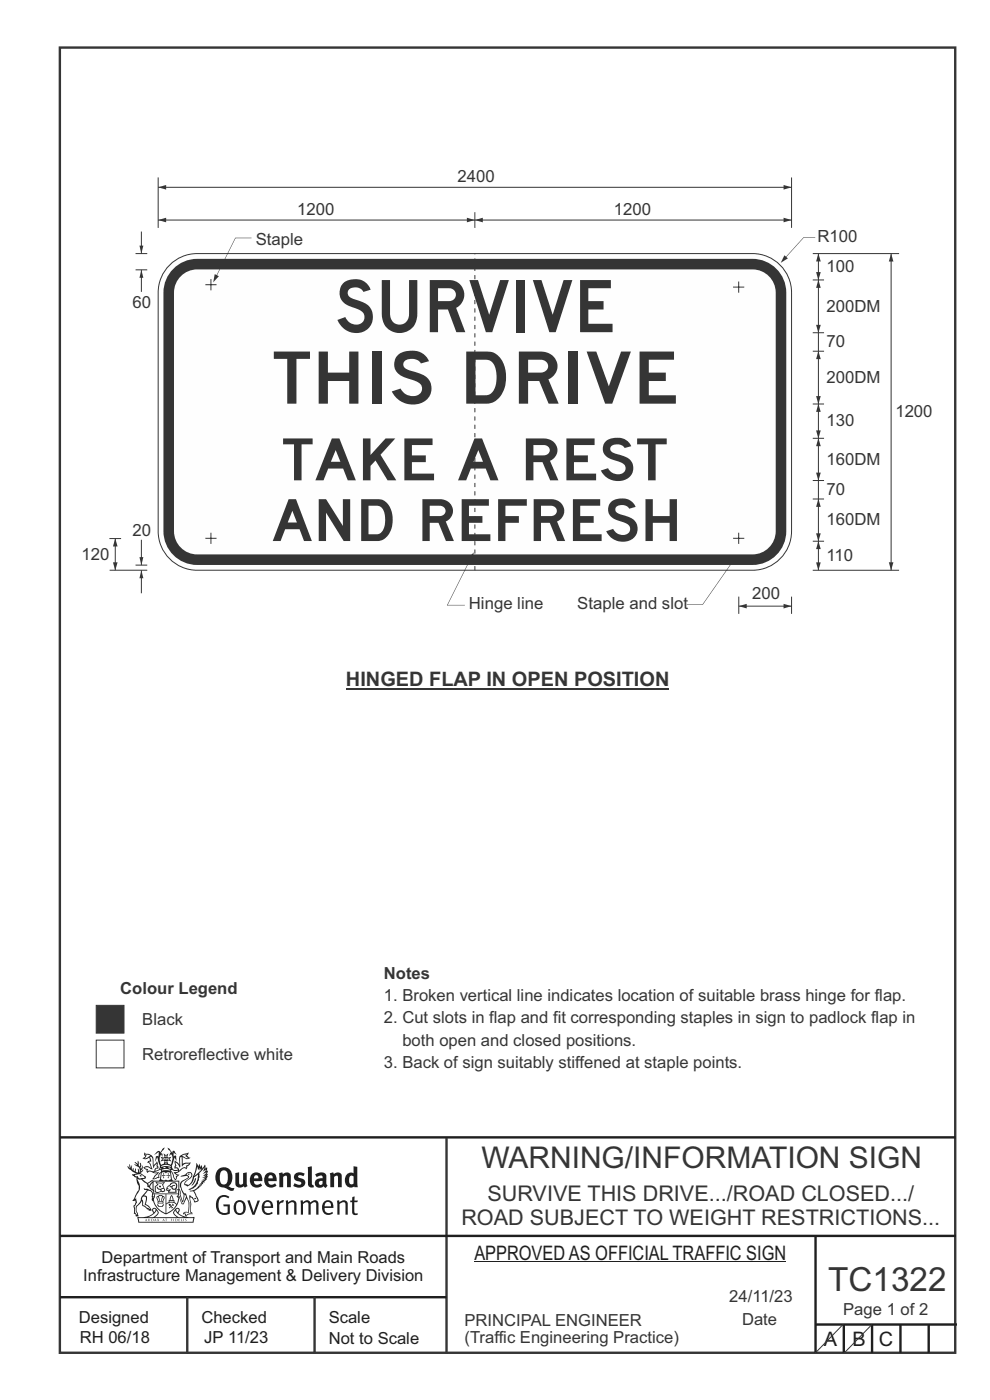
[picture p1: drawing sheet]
<svg xmlns="http://www.w3.org/2000/svg" width="210mm" height="297mm" viewBox="0 0 210 297" stroke-linecap="round" stroke-linejoin="round" font-family="sans-serif">
<path d="M20.4 220.7h5.9v5.8h-5.9z" fill-rule="evenodd" fill="#fefefe" stroke="#373435" stroke-width=".21"/>
<path d="M20.4 213.3h5.9v5.9h-5.9z" fill-rule="evenodd" fill="#373435" stroke="#373435" stroke-width=".21"/>
<path d="M73.4 146.1h68.6" fill="none" stroke="#373435" stroke-width=".38"/>
<path d="M12.7 10.1h189.9v276.9h-189.9zM94.7 241.4v45.8M39.7 275.2v12M66.7 275.2v12" fill="none" stroke="#373435" stroke-width=".51"/>
<path d="M12.7 241.3h190M12.7 275.2h82M12.7 262.2h190.1M173 262.1v24.9M173 281h30M179 281v6M185 281v6M191 281v6M197 281v6" fill="none" stroke="#201e1e" stroke-width=".51"/>
<g fill="#201e1e">
<path d="M47 248.4a2.55 2.55 0 0 0 0 2.7l.3 .2a.81 .81 0 0 0 1-1v-.5a1.04 1.04 0 0 0-1.1-1.5zM46.3 248.1a1.82 1.82 0 0 1 2.1-.2 1.82 1.82 0 0 1 .9 1.8 2.29 2.29 0 0 1-.8 2l.7 .3h.5l-.2 .6a2.87 2.87 0 0 1-2-.7 2.12 2.12 0 0 1-1.7-3.1z" fill-rule="evenodd"/>
<path d="M49.9 248.9l.8-.2v2a.46 .46 0 0 0 .3 .6 .46 .46 0 0 0 .6-.3v-2.1l.7-.2v2.4l.2 .5-.5 .3-.3-.3a1.02 1.02 0 0 1-1.2 .3 1.02 1.02 0 0 1-.6-1.1z" fill-rule="evenodd"/>
<path d="M54 249.5l-.1 .5h.9a.49 .49 0 0 0-.2-.6 .49 .49 0 0 0-.6 .1zM53.4 249.1a1.34 1.34 0 0 1 1.6-.2 1.34 1.34 0 0 1 .6 1.5v.2h-1.7a.77 .77 0 0 0 .5 .8 .77 .77 0 0 0 .9-.4l.3 .5a1.59 1.59 0 0 1-2 .2 1.59 1.59 0 0 1-.5-2.1z" fill-rule="evenodd"/>
<path d="M57 249.5l-.1 .5h1a.49 .49 0 0 0-.2-.6 .49 .49 0 0 0-.7 .1zM56.4 249.1a1.34 1.34 0 0 1 1.6-.2 1.34 1.34 0 0 1 .7 1.5v.2h-1.8a.77 .77 0 0 0 .5 .8 .77 .77 0 0 0 .9-.4l.4 .5a1.59 1.59 0 0 1-2.1 .2 1.59 1.59 0 0 1-.5-2.1z" fill-rule="evenodd"/>
<path d="M59.2 248.9l.7-.2 .1 .4a.95 .95 0 0 1 1-.3 .95 .95 0 0 1 .7 .8v2.3h-.8v-2.3a.46 .46 0 0 0-.8 .1v2.2h-.8z" fill-rule="evenodd"/>
<path d="M62.6 249.1a1.75 1.75 0 0 1 2-.1l-.2 .5-.6-.2a.43 .43 0 0 0-.6 .3l.4 .3a1.04 1.04 0 0 1 1.2 1.1 1.04 1.04 0 0 1-1.4 1l-1.2-.4 .3-.6 1 .4 .4-.4a.88 .88 0 0 0-1-.5l-.4-.2-.1-.4z" fill-rule="evenodd"/>
<path d="M65.3 247.6l.8-.2 .1 3.8 .3 .2 .1 .4a.88 .88 0 0 1-1 0 .88 .88 0 0 1-.3-1z" fill-rule="evenodd"/>
<path d="M67.8 250.6a.43 .43 0 0 0-.1 .7 .43 .43 0 0 0 .7-.1v-.7zM66.8 249.1a1.7 1.7 0 0 1 2.4 .1v1.9l.3 .4-.4 .5-.5-.4a1.03 1.03 0 0 1-1.7-.1 1.03 1.03 0 0 1 .8-1.5h.7v-.4a.8 .8 0 0 0-1.2 .1z" fill-rule="evenodd"/>
<path d="M70 248.9l.7-.2 .1 .4a.95 .95 0 0 1 1-.3 .95 .95 0 0 1 .7 .8v2.3h-.8v-2.3a.46 .46 0 0 0-.8 .1v2.2h-.8z" fill-rule="evenodd"/>
<path d="M74.3 249.5a1.48 1.48 0 0 0 0 1.7h.5l.2-.1v-1.5l-.3-.2zM75 247.4l.8 .1 .1 4.4h-.7l-.1-.2a1.26 1.26 0 0 1-1.4 0 1.26 1.26 0 0 1-.5-1.3 1.29 1.29 0 0 1 .4-1.4 1.29 1.29 0 0 1 1.4-.1z" fill-rule="evenodd"/>
<path d="M46.4 253.9a1.72 1.72 0 0 1 2.3 0l-.3 .3a1.24 1.24 0 0 0-1.4-.2 1.24 1.24 0 0 0-.6 1.4 1.49 1.49 0 0 0 1.2 1.9l.7-.1v-1.3h-.8l-.1-.4h1.3v1.9a1.93 1.93 0 0 1-2.2 0 1.93 1.93 0 0 1-.7-2.2l.2-.8z" fill-rule="evenodd"/>
<path d="M50.4 255.1a1.65 1.65 0 0 0 .2 2.2 .99 .99 0 0 0 1-1.4 .78 .78 0 0 0-.4-.8 .78 .78 0 0 0-.8 0zM50 254.9a1.33 1.33 0 0 1 1.6-.1 1.33 1.33 0 0 1 .5 1.4 1.31 1.31 0 0 1-1.3 1.6 1.31 1.31 0 0 1-1.2-1.6v-.6z" fill-rule="evenodd"/>
<path d="M52.5 254.7l.4-.1 .9 2.6 .8-2.5h.5l-1.1 3h-.5z" fill-rule="evenodd"/>
<path d="M56.3 255.2l-.2 .7h1.3a.7 .7 0 0 0-.3-.8 .7 .7 0 0 0-.8 .1zM55.9 255a1.22 1.22 0 0 1 1.5-.2 1.22 1.22 0 0 1 .5 1.5h-1.8a.93 .93 0 0 0 .5 1 .93 .93 0 0 0 1.1-.2l.2 .3a1.43 1.43 0 0 1-1.8 .1 1.43 1.43 0 0 1-.6-1.7z" fill-rule="evenodd"/>
<path d="M58.7 254.7l.4-.1 .1 .5 .4-.4 .6-.1-.2 .5a.66 .66 0 0 0-.8 .7v1.9h-.4z" fill-rule="evenodd"/>
<path d="M60.6 254.7l.4-.1 .1 .5a.94 .94 0 0 1 1-.5 .94 .94 0 0 1 .8 .8v2.3h-.5l-.1-2.5a.81 .81 0 0 0-1.2 .3v2.2h-.4z" fill-rule="evenodd"/>
<path d="M63.7 254.7l.5-.1 .1 .5 .4-.3a.78 .78 0 0 1 1.1 .3 .9 .9 0 0 1 1-.5 .9 .9 0 0 1 .8 .8v2.3h-.5l-.1-2.5a.67 .67 0 0 0-1.1 .3v2.2h-.5v-2.4l-.4-.3-.7 .4v2.3h-.5z" fill-rule="evenodd"/>
<path d="M69 255.2l-.1 .7h1.3a.7 .7 0 0 0-.3-.8 .7 .7 0 0 0-.9 .1zM68.7 255a1.22 1.22 0 0 1 1.5-.2 1.22 1.22 0 0 1 .5 1.5h-1.8a.93 .93 0 0 0 .4 1 .93 .93 0 0 0 1.2-.2l.1 .3a1.44 1.44 0 0 1-1.7 .1 1.44 1.44 0 0 1-.6-1.7z" fill-rule="evenodd"/>
<path d="M71.4 254.7l.5-.1 .1 .5a.94 .94 0 0 1 1-.5 .94 .94 0 0 1 .8 .8v2.3h-.5l-.1-2.5a.81 .81 0 0 0-1.2 .3v2.2h-.4z" fill-rule="evenodd"/>
<path d="M74.7 253.9l.5-.1v.9h.7l-.1 .3h-.6v2.2l.1 .2h.5l.1 .3a.75 .75 0 0 1-1.2-.6v-2.1h-.4v-.3h.4z" fill-rule="evenodd"/>
<path d="M30.8 244.9l1.1 .3-.9 .5h-.4l.6-.5zM31.8 245.4h.2a2.44 2.44 0 0 1 .4 1.9l.1 .5 .7-1-.1 .6 .3 .3a.57 .57 0 0 0-.6 .7l-1-.1-.5 .2 .2-.5-.8-.3 .7-.1 .9 .5 .1-.1-.6-1.3-.2-.2h.5zM30.7 244.4l-.1 .5 .2 .4-.6 .4a1.04 1.04 0 0 0 1.4-.1l.2 .6-.3 .1-.2 .4a.94 .94 0 0 1 .8 1.1l-.2-.1a1.16 1.16 0 0 0-1.5-.1l.3 .4 .4 .2 .1 .5 .2 .1 .1-.2a.94 .94 0 0 1 1.1 .2l.8 .1-1.2 1.2a1.13 1.13 0 0 0 1.2-.2l.4-.1-.1-.4 .5-.8a.83 .83 0 0 0-.6 1.1l-.3-.1-.7 .4 1.1-1.4-.5 .1-.5-.1 1.3-.5-.1-.1-.9 .4v-.3l.2-.2 .3 .1 .1-.3-.2-.4v-.6l-.1-.4-.7 1v-.7a1.42 1.42 0 0 0-1.6-1.8z" fill-rule="evenodd"/>
<path d="M38.5 245.2l.5-.2 .7-.1-.6 .3 .8 .5h-.3zM38.3 245.5l.2-.1 .1 2a1.69 1.69 0 0 1 1.6-.6l-.8 .5 .1 .5a1.1 1.1 0 0 0-1.5 .6l-.1-.5-.2-.2h-.5l.3-.4-.3-.7a1.42 1.42 0 0 1 .8 1.1l.2-.1zM37.1 246.2l.1 1-.2 .3 .1 .4h.5l.1 .2a.96 .96 0 0 1-1.1-.1l-.1 .1a1.06 1.06 0 0 0 1.3 .2v.1a.72 .72 0 0 1-1 .2l.3 .5 .6 .2-.4 .2-.1 .6-.2-.3-.4-1.1-.4-.4 .4 .9a1.54 1.54 0 0 0 .7 1.2l.2-.3a.58 .58 0 0 1 .4-.8l.2-.1h-.3l-.5-.3 .9-.5a.93 .93 0 0 1 1.2-.5v.2l.2-.2 .1-.5a.99 .99 0 0 0 .7-.8l-1.3 .1-.3 .2-.1-1.4 .9 .4 .9-.3h-.4l-.5-.4 .4-.7-.6 .2a1.46 1.46 0 0 0-1.4 2.1v.4l-.2-.4z" fill-rule="evenodd"/>
<path d="M35.6 248.9l.2 .1-.1 .3 .4 .1h-.4v.6l-.1-.6h-.3l.3-.1z" fill-rule="evenodd"/>
<path d="M34.6 248.9l.2 .1v.3l.3 .1h-.3l-.1 .6v-.6h-.4l.4-.1z" fill-rule="evenodd"/>
<path d="M34.3 248.8a.57 .57 0 0 1 .9 .2 .57 .57 0 0 1 .9-.2l.2 1.4h-.2a.57 .57 0 0 1-.9 0 .69 .69 0 0 1-1.1 0zM34.2 248.1l-.3 2.1-.2 .4h3l-.2-.4-.3-2.1h-.2v.2l-.8-.1-.8 .1v-.2z" fill-rule="evenodd"/>
<path d="M34.2 252.4a.3 .3 0 0 0 .6 0 .3 .3 0 0 0-.6 0zM33.3 250.9l.3 .3-.3 .4a.79 .79 0 0 0 0 1.3l.8-.2-.1-.3a.55 .55 0 0 1-.7-.6l.1-.1 .2 .3 .3 .2 .8-.2-.4-.7 .4-.4-.7 .2zM33 250.7l1.1 .2 .9-.2-.4 .6 .4 1.2a.56 .56 0 0 1-.8 .3l-.2 .1a.73 .73 0 0 1-.9 .1 .73 .73 0 0 1-.3-1v-.4l.6-.4z" fill-rule="evenodd"/>
<path d="M35.6 251.8l.7-.4a.58 .58 0 0 1 1-.1 .58 .58 0 0 1-.4 .9l-.3-.3a.43 .43 0 0 1 .6-.4 .57 .57 0 0 0-.8 .2l-.2-.1-.3 .1 .4 .2a.55 .55 0 0 0 .9 .4v.5h-1.3l.3-.4-.1-.1-.6 .1 .2-.3-.2-.1zM35.4 251.8l-.1 .2a.39 .39 0 0 0 .2 .6h.3l-.2 .4h1.9l-.1-.8a.86 .86 0 0 0-.1-1.3 .86 .86 0 0 0-1.3 .4z" fill-rule="evenodd"/>
<path d="M36 254.8h.8v.2h-.8zM36.4 253.8l.2 .8h-.4zM36.4 253.5l-.3 .5-.1 .6h-.2v.4l-.7 .4 .2 .1a1.48 1.48 0 0 1 2.1 .2l.2-.1-.6-.5v-.5h-.2l-.1-.6z" fill-rule="evenodd"/>
<path d="M35.8 255.4l.4 .1 .1 .3 .3-.2-.2-.2a.38 .38 0 0 1 .5 .5l-.2-.2-.3 .2 .3 .2-.3 .3-.1-.4-.4 .4-.1-.2 .4-.3-.1-.1-.2 .1z" fill-rule="evenodd"/>
<path d="M34.5 254h.2v.2l-.2 .6h-.2zM33.6 255.3h.9v.2a.55 .55 0 0 1-.8 .4v-.2l-.2-.1zM33.4 254h.2l.2 .8h-.2zM33.6 255l.8-.1 .1 .2h-.8zM33.8 253.7h.5l-.2 1.1h-.1zM33.3 253.8l-.1 .3 .3 1.1a.48 .48 0 0 0-.1 .6 .48 .48 0 0 0 .5 .2h.5a.49 .49 0 0 0 .2-.8l.3-1.1-.1-.3a1.42 1.42 0 0 0-1.5 0z" fill-rule="evenodd"/>
<path d="M33.7 251.5l.4 .1 .1 .3h-.3z" fill-rule="evenodd"/>
<path d="M41.3 250.1l.3-.2-.2 .8-.6 .8h-.2l.5-.7z" fill-rule="evenodd"/>
<path d="M39.7 249l.3-.2 .5 .2a.88 .88 0 0 1-.6 1.1 1.22 1.22 0 0 0-.8 1.3l.5 .2a.72 .72 0 0 0 .9-.4l.5-.8 .2-.6 .8-.6v.2a2.85 2.85 0 0 1-2 2.9l.1 .1a2.13 2.13 0 0 0 1.9-1.5v-.3a2.01 2.01 0 0 0 .3-1.7l1.1-1.3-.4 1 .7-.5-.7 1 .8-.4-.8 .8 .7-.2-.9 .6 .8-.1-.8 .4h.7l-.8 .3 .3 .2h-.4l.2 .3h-.4l.2 .3h-.4l.1 .2h-.1a2.16 2.16 0 0 1-2 1.1l.1 .2 .4-.1a.76 .76 0 0 1 .7 .8l.5 1.2-.6 .2a1.45 1.45 0 0 0-1.1-1.3l.2 1.8-.1 1.8 .4 .3a1.07 1.07 0 0 0-1.2 .4v-.3l-.5-.2a.87 .87 0 0 1 1.1-.1v-.7a4.4 4.4 0 0 0-.6-3.1l-.1-.3h-.2a2.16 2.16 0 0 1-.7-2.2l.3-.4 1.2-.7a.55 .55 0 0 0-.4-.8zM37.8 252.4a.76 .76 0 0 1 .3 1.1l.6 1.6 .4-1.7 .2 .1a.61 .61 0 0 1-.1 .9l-.3 .8-.2 .1-.7-1.6-.3 .1a1.18 1.18 0 0 0 .1-1.4zM41.8 247.5l.2 .7 .3-.5v.6l.4-.5a1.9 1.9 0 0 1-1.2 1.4l-.3 .3zM38.2 249.6l1.4-.2 .2 .2v.3l-.5 .2a1.26 1.26 0 0 0-.9 1.9l.2 .7a1.84 1.84 0 0 1 .1 2.1l-.4-1.4a.96 .96 0 0 0-.4-1.2l-.4 .2a.78 .78 0 0 1 0 1.3l.1 .3h.4l.4 1.1a.38 .38 0 0 0 .2 .4 .38 .38 0 0 0 .4-.1l.6-1.2a2.94 2.94 0 0 1 .4 2.5l-.1 .4h-.8l-.3 .4v.2l.4-.1 .1 .4 .2 .1a1.02 1.02 0 0 1 1.3-.5v-.4l-.3-.1 .1-1.8-.3-1.3h.1a1.14 1.14 0 0 1 .8 1 .63 .63 0 0 0 .8-.2 .63 .63 0 0 0-.2-.9l-.6-1.2 .9-.6 .2-.4h.3l-.1-.2h.4l-.1-.3h.3l-.1-.3 .5-.1-.2-.2 .6-.4v-.2h-.2l.4-.5h-.3l.3-.5-.4 .1 .4-.5v-.3l-.3 .2 .2-.7-.1-.2-.4 .3v-.8l-.6 .8-.2-.8-.2 .5-.3-.7-.1 .6-.5-.8-.1 1.4-.6 1.8a1.81 1.81 0 0 1-1 1.5l-.6-.2a1.75 1.75 0 0 1 1.1-1.2 .75 .75 0 0 0 .1-1.3 .75 .75 0 0 0-1.2 .4z" fill-rule="evenodd"/>
<path d="M41.2 254.1h.3l.2 .2-.4 .1z" fill-rule="evenodd"/>
<path d="M29.4 258.4h11.6l-.1 .8h-11.4zM31.3 258.2l.5-.1a2.48 2.48 0 0 0 1.4-1.3l.3 .5-.5 .6-.5 .3zM32.5 256.6l.3-.2 .2 .1-.3 .7zM37.2 256.8a2.65 2.65 0 0 0 1.8 1.4h-1.1l-.5-.3-.5-.6zM37.4 256.5l.2-.1 .3 .2-.3 .6zM29.2 258.2l.1 1.2h11.8l.2-1.1-.2-.1a4.1 4.1 0 0 1-3.3-.9l.3-.4-.1-.6a1.06 1.06 0 0 0-1.3 1l.2 .4 .6 .5h-4.7l.3-.1a.84 .84 0 0 0 .6-.8 .84 .84 0 0 0-.5-.8l-.3-.2h-.5l-.1 .6 .3 .4a4.2 4.2 0 0 1-3.4 .9z" fill-rule="evenodd"/>
<path d="M31 258.7l.1 .2h-.2zM31 258.5l-.3 .6 .4-.2 .2 .2z" fill-rule="evenodd"/>
<path d="M31.3 258.6h.3v.4a.25 .25 0 0 0 .2-.1 .25 .25 0 0 0-.1-.3h.1a.29 .29 0 0 1 0 .4 .29 .29 0 0 1-.4 0 .29 .29 0 0 1 0-.4z" fill-rule="evenodd"/>
<path d="M32.2 258.6a.22 .22 0 0 1 .3 .2 .22 .22 0 0 1-.3 .2zM32 258.6l.1 .4a.33 .33 0 0 0 .4 0 .33 .33 0 0 0 0-.4 .33 .33 0 0 0-.5 0z" fill-rule="evenodd"/>
<path d="M32.9 258.7l.1 .2h-.2zM32.9 258.5l-.2 .6 .3-.2 .2 .2z" fill-rule="evenodd"/>
<path d="M33.3 258.6h.2l.1 .1 .2-.1-.2 .2 .2 .3-.3-.3-.1 .3h-.1l.2-.3z" fill-rule="evenodd"/>
<path d="M34.7 258.7l.1 .2h-.2zM34.7 258.5l-.3 .6 .4-.2 .2 .2z" fill-rule="evenodd"/>
<path d="M35 258.5h.5l-.2 .1v.5h-.2l.1-.5z" fill-rule="evenodd"/>
<path d="M36.2 258.6l.3-.1-.1 .1v.2h.1h-.1v.3h-.2z" fill-rule="evenodd"/>
<path d="M36.7 258.6h.2v.5h-.2z" fill-rule="evenodd"/>
<path d="M37.3 258.6a.22 .22 0 0 1 .3 .2 .22 .22 0 0 1-.3 .2zM37.1 258.6v.4a.33 .33 0 0 0 .5 0 .33 .33 0 0 0 0-.4 .33 .33 0 0 0-.5 0z" fill-rule="evenodd"/>
<path d="M37.8 258.6l.4-.1-.2 .1v.2h.1h-.1v.2l.2 .1h-.4z" fill-rule="evenodd"/>
<path d="M38.4 258.6h.2l-.1 .4 .2 .1h-.3z" fill-rule="evenodd"/>
<path d="M38.9 258.6h.2v.5h-.2z" fill-rule="evenodd"/>
<path d="M39.3 258.6h.2h-.1l.2 .3-.2 .2-.1-.1v-.1l.2 .1z" fill-rule="evenodd"/>
<path d="M34.2 247.4a1.51 1.51 0 0 1 2 .2 2.67 2.67 0 0 0-2.1 0zM35.7 247.6l.4 .1 .1 .3-.4-.1zM34.6 247.6h.5l.1 .2h-.4zM34 247.8l.3 .2h-.3zM34.9 246.9l.3-.2 .3 .2zM34.9 245.6l.2 .1v.3h-.2zM35 245.1l.2 .2 .2-.2-.1 .3h-.2zM35.1 246.3h.2l.1 .4-.2-.2-.2 .2zM35.3 245.7l.2-.1v.4h-.2zM34.4 245.7h.3l.1 .3-.4 .1 .2-.2zM35.7 245.7h.3l-.2 .2 .2 .2-.4-.1zM32.7 244.9l1-.5-.1 1-.2-.2-.3 .2-.3 1.1 .5-1 .3 .9a1.84 1.84 0 0 1 .2 1.7l.4 .1a2.48 2.48 0 0 1 2.2 0l.2-.2-.2-.7 .7-1.8 .4 .7-.2-1-.2-.1-.2 .3v-.9l.6 .4-.6-.8-.3 .1-.1 .4-.5-.9-.5-.3 .2 .5 .6 .5-.5 .8 .4-.4a2.06 2.06 0 0 1 0 2.3l-.5-.2-.2-.6 .1-.1 .8 .2-.4-.5 .4-.5-.7 .2-.2-.2 .2-.7-.5 .4-.5-.4 .2 .7-.2 .2-.7-.2 .4 .5-.4 .5 .8-.2 .1 .1-.2 .6-.5 .2a2.02 2.02 0 0 1 0-2.2l.3 .5-.1-.7-.3-.1 .8-1.2-.4 .3-.5 .8-.2-.3a.8 .8 0 0 0-.8 .5z" fill-rule="evenodd"/>
<path d="M29.2 250.1l.3 .1a.61 .61 0 0 1 .8 .4l.3 .2a.8 .8 0 0 1 .6 1l.4 .1 .5 .5a1 1 0 0 1 .5 1.1l-.1 .7v-.5h-.1a.96 .96 0 0 0-.8-1.3l-.2-.2h-.7l-.1-.1-.1 .1 .1 .3h.6l-1.2 1.3-.2 1-.4 .6a1.33 1.33 0 0 0-.5 1.8l.2 .5a1.26 1.26 0 0 1-.5-1.5l-.1-.3a1.56 1.56 0 0 0 .4-1.7l-.3 .2 .2-.5a3.2 3.2 0 0 0 .7-3zM30.4 253.9h.4a2.06 2.06 0 0 1-.1 1.6l.7 .5 .4 .4-.6-.1-.8-.6-.1-.9a.51 .51 0 0 1 .1-.9zM28.6 249.3a1.52 1.52 0 0 1 2.1 .5l-1.1 .2-.2-.1-.1-.4h-.5zM27.5 247v.8l-.3-.4h-.1a3.1 3.1 0 0 0 1.9 1.6l-1 .1 .5 .6 .5 .1 .1 1.1a1.84 1.84 0 0 1-.3 2.5l-.4 .9-.3 .4 .2 .1 .4-.1 .1 .4-.2 .5-.3 .2 .1 1.7h.2l.3 .5 .1 .1 .4-.1-.1-.5a1.3 1.3 0 0 1-.1-1.7l.9-1 .1 1.1 .6 .2 .5 .5 .1-.1 .2 .3h.5a1.85 1.85 0 0 0-1.2-1.4l.1-.3a1.39 1.39 0 0 0 0-1.4l-.5-.1 .5-.5a.66 .66 0 0 1 .9-.4 .66 .66 0 0 1 .3 .9l-.1 .4 .2-.1v.2l-.1 .3 .2 .5 .1-.3a2.24 2.24 0 0 0 .1-2.2 .73 .73 0 0 1-.7-.7 .73 .73 0 0 1 .6-.7v-.2a.94 .94 0 0 0-.9 .8 .48 .48 0 0 1-.1-.6 .48 .48 0 0 1 .5-.2l.5-.3a.51 .51 0 0 0-.8 .2l-.5 .2-1-.8h.6l.2-.5-1.2-.7 .5-.5v-.3l-.5 .4 .1-.2a.69 .69 0 0 0 .2-1v.4l-.2 .3v-1.1l-.3-.2 .1 .6-.1 .2-.4-1.3v.7l-.6-.4 .5 .7-.6-.2 .3 .3a1 1 0 0 1 .7 1.4l-.2-.8v.9l-.5-.2v-.8l-.2 .7-.2-.1-.1-.6-.2 .4-.2-.2 .1-.7-.2 .5z" fill-rule="evenodd"/>
<path d="M29.6 249.4l.2-.1 .3 .2z" fill-rule="evenodd"/>
<path d="M32.4 250.5h5.6v2l-.2-.1v-1.7h-5.2v2.5h5.2v-.8l.1 .2-.1 1.1v-.3h-2.5v4a4.1 4.1 0 0 0 2.6-3.6l.1-.1a4 4 0 0 1-2.8 3.9 4.2 4.2 0 0 1-2.8-4.7l.1 1.2 .1-.1a3.8 3.8 0 0 0 2.5 3.4v-4h-2.5l-.2-.9z" fill-rule="evenodd"/>
<circle cx="40" cy="249.1" r=".17"/>
</g>
<path d="M100.6 267.7h66.2" fill="none" stroke="#201e1e" stroke-width=".21"/>
<path d="M178.9 280.9l-6 6.2M185 280.9l-6 6.2" fill="none" stroke="#373435" stroke-width=".21"/>
<path d="M36 56.2a8.2 8.2 0 0 1 5.8-2.4h117.8a8.3 8.3 0 0 1 8.3 8.3v50.6a8.3 8.3 0 0 1-8.3 8.3h-117.8a8.3 8.3 0 0 1-8.2-8.3v-50.6a8.2 8.2 0 0 1 2.4-5.9z" fill-rule="evenodd" fill="#fefefe" stroke="#373435" stroke-width=".21"/>
<path d="M36.4 57.4a7.1 7.1 0 0 1 5.4-2.5h117.8a7.2 7.2 0 0 1 7.2 7.2v50.6a7.2 7.2 0 0 1-7.2 7.2h-117.8a7.2 7.2 0 0 1-7.1-7.2v-50.6a7.1 7.1 0 0 1 1.7-4.7z" fill-rule="evenodd" fill="#373435"/>
<path d="M38.7 58.3a4.9 4.9 0 0 1 3.1-1.1h117.8a4.9 4.9 0 0 1 4.9 4.9v50.6a4.9 4.9 0 0 1-4.9 4.9h-117.8a4.9 4.9 0 0 1-4.9-4.9v-50.6a4.9 4.9 0 0 1 1.8-3.8z" fill-rule="evenodd" fill="#fefefe"/>
<path d="M100.5 117.2l-.3 1.7-.9-.4zM99.8 118.5l-4.9 9.9zM94.9 128.3l3.7 .1z" fill="#373435"/>
<path d="M100.7 121v-67.2" fill="none" stroke="#373435" stroke-width=".21" stroke-dasharray=".9 .9" stroke-linecap="butt"/>
<path d="M44.7 59.2v2.4M43.6 60.4h2.3M43.6 114.2h2.3M44.7 113v2.4" fill="none" stroke="#373435" stroke-width=".21"/>
<g fill="#373435">
<path d="M45.5 58.2l.9 .4-1.2 1.3zM49.9 50.5l-3.9 8zM49.9 50.4l3.5 .1z"/>
<path d="M154.7 119.2l1.4-1.1-.5 1.7zM155.2 119.3l-6.1 8.9zM145.7 128.1l3.4 .1z"/>
</g>
<path d="M172.4 114.8h2.4M156.7 128.6h11.2M172.4 121h18.3" fill="none" stroke="#373435" stroke-width=".21"/>
<g fill="#373435">
<path d="M156.7 128.6l1.7-.5v1z"/>
<path d="M166.2 128.1l1.7 .5-1.7 .5z"/>
</g>
<path d="M189 53.8v67.2M156.7 126.6v3.6M167.9 126.6v3.6" fill="none" stroke="#373435" stroke-width=".21"/>
<g fill="#373435">
<path d="M189 53.8l.5 1.7h-1z"/>
<path d="M188.5 119.3h1l-.5 1.7z"/>
</g>
<path d="M28.8 119.9h2.4M30 114.5v5.4M23.3 121h7.9" fill="none" stroke="#373435" stroke-width=".21"/>
<path d="M29.6 118.2h.8l-.4 1.7z" fill="#373435"/>
<path d="M30 121v4.9" fill="none" stroke="#373435" stroke-width=".21"/>
<path d="M30 121l.4 1.7h-.8z" fill="#373435"/>
<path d="M28.8 57.2h2.4M30 49.1v4.7" fill="none" stroke="#373435" stroke-width=".21"/>
<path d="M29.6 52.1h.8l-.4 1.7z" fill="#373435"/>
<path d="M30 57.2v4.7" fill="none" stroke="#373435" stroke-width=".21"/>
<path d="M30 57.2l.4 1.7h-.8z" fill="#373435"/>
<path d="M173.6 114.8v6.2" fill="none" stroke="#373435" stroke-width=".21"/>
<g fill="#373435">
<path d="M173.6 114.8l.5 1.7h-1z"/>
<path d="M173.1 119.3h1l-.5 1.7z"/>
</g>
<path d="M166.4 54.2l.7 .6-1.5 1zM170.4 50.4l-3.7 4.2zM170.5 50.3l2.4 .1z" fill="#373435"/>
<path d="M173.6 105.9v8.9" fill="none" stroke="#373435" stroke-width=".21"/>
<g fill="#373435">
<path d="M173.6 105.8l.5 1.7h-1z"/>
<path d="M173.1 113.1h1l-.5 1.7z"/>
</g>
<path d="M173.6 85.7v7.3M172.4 105.9h2.4" fill="none" stroke="#373435" stroke-width=".21"/>
<g fill="#373435">
<path d="M173.6 85.7l.5 1.7h-1z"/>
<path d="M173.1 91.3h1l-.5 1.7z"/>
</g>
<path d="M173.6 59.4v11.2M172.4 70.6h2.4" fill="none" stroke="#373435" stroke-width=".21"/>
<g fill="#373435">
<path d="M173.6 59.4l.5 1.7h-1z"/>
<path d="M173.1 68.9h1l-.5 1.7z"/>
</g>
<path d="M172.4 59.4h2.4M173.6 53.8v5.6" fill="none" stroke="#373435" stroke-width=".21"/>
<g fill="#373435">
<path d="M173.6 53.8l.5 1.7h-1z"/>
<path d="M173.1 57.7h1l-.5 1.7z"/>
</g>
<path d="M156.7 59.7v2.4M172.4 53.8h18.3M155.5 60.9h2.4M24.4 114.3v6.7M155.5 114.2h2.4M156.7 113v2.4" fill="none" stroke="#373435" stroke-width=".21"/>
<g fill="#373435">
<path d="M24.4 114.2l.5 1.7h-.9z"/>
<path d="M24 119.3h.9l-.5 1.7z"/>
</g>
<path d="M173.6 93v12.9M172.4 101.9h2.4" fill="none" stroke="#373435" stroke-width=".21"/>
<g fill="#373435">
<path d="M173.6 92.9l.5 1.8h-1z"/>
<path d="M173.1 100.3h1l-.5 1.7z"/>
</g>
<path d="M173.6 70.6v15.1M172.4 93h2.4M172.4 85.7h2.4" fill="none" stroke="#373435" stroke-width=".21"/>
<g fill="#373435">
<path d="M173.6 74.5l.5 1.7h-1z"/>
<path d="M173.1 84h1l-.5 1.7z"/>
</g>
<path d="M33.6 39.7h134.3M28.8 53.8h2.4M172.4 74.5h2.4" fill="none" stroke="#373435" stroke-width=".21"/>
<g fill="#373435">
<path d="M33.6 39.7l1.6-.5v1z"/>
<path d="M166.2 39.2l1.7 .5-1.7 .5z"/>
</g>
<path d="M33.6 37.6v10.7M33.6 46.7h67.1" fill="none" stroke="#373435" stroke-width=".21"/>
<g fill="#373435">
<path d="M33.6 46.7l1.6-.5v1z"/>
<path d="M99 46.2l1.7 .5-1.7 .5z"/>
</g>
<path d="M100.7 45v3.3M100.7 46.7h67.2" fill="none" stroke="#373435" stroke-width=".21"/>
<g fill="#373435">
<path d="M100.7 46.7l1.7-.5v1z"/>
<path d="M166.2 46.2l1.7 .5-1.7 .5z"/>
</g>
<path d="M167.9 37.6v10.7M23.2 114.3h2.5" fill="none" stroke="#373435" stroke-width=".21"/>
<text font-size="15.4" fill="#373435" x="71" y="70.5">SURVIVE</text>
<text font-size="15.3" fill="#373435" x="57.7" y="85.6">THIS DRIVE</text>
<g font-size="12.3" fill="#373435">
<text x="59.8" y="101.9">TAKE A REST</text>
<text x="57.6" y="114.8">AND REFRESH</text>
</g>
<text font-size="7.1" fill="#373435" x="175.7" y="274">TC1322</text>
<text font-size="6.3" fill="#373435" x="102.1" y="247.8">WARNING/INFORMATION SIGN</text>
<g font-size="4.6" fill="#373435">
<text x="103.4" y="254.8">SURVIVE THIS DRIVE.../ROAD CLOSED.../</text>
<text x="97.9" y="259.9">ROAD SUBJECT TO WEIGHT RESTRICTIONS...</text>
</g>
<text font-size="4.2" fill="#373435" x="73.4" y="145.5">HINGED FLAP IN OPEN POSITION</text>
<g font-size="4.2" fill="#201e1e">
<text x="100.6" y="267.2">APPROVED AS OFFICIAL TRAFFIC SIGN</text>
<text x="174.7" y="285.6">A</text>
<text x="180.9" y="285.6">B</text>
<text x="186.5" y="285.6">C</text>
</g>
<g font-size="3.6" fill="#373435">
<text x="97.1" y="38.6">2400</text>
<text x="63" y="45.6">1200</text>
<text x="130.2" y="45.6">1200</text>
<text x="54.2" y="51.9">Staple</text>
<text x="173.4" y="51.4">R100</text>
<text x="175.3" y="57.7">100</text>
<text x="28.1" y="65.4">60</text>
<text x="175.3" y="66.1">200DM</text>
<text x="175.3" y="73.6">70</text>
<text x="175.3" y="81.2">200DM</text>
<text x="189.9" y="88.5">1200</text>
<text x="175.3" y="90.5">130</text>
<text x="175.3" y="98.6">160DM</text>
<text x="175.3" y="105">70</text>
<text x="28.1" y="113.6">20</text>
<text x="175.3" y="111.5">160DM</text>
<text x="17.3" y="118.9">120</text>
<text x="175.3" y="119">110</text>
<text x="99.5" y="129.2">Hinge line</text>
<text x="122.4" y="129.2">Staple and slot</text>
<text x="159.6" y="127.1">200</text>
</g>
<g font-size="3.5" fill="#373435">
<text x="81.4" y="207.6">Notes</text>
<text x="25.5" y="210.9">Colour Legend</text>
<text x="81.4" y="212.4">1. Broken vertical line indicates location of suitable brass hinge for flap.</text>
<text x="30.2" y="217.5">Black</text>
<text x="81.4" y="217.1">2. Cut slots in flap and fit corresponding staples in sign to padlock flap in</text>
<text x="85.4" y="221.8">both open and closed positions.</text>
<text x="30.2" y="224.9">Retroreflective white</text>
<text x="81.4" y="226.6">3. Back of sign suitably stiffened at staple points.</text>
<text x="98.5" y="281.3">PRINCIPAL ENGINEER</text>
<text x="154.7" y="276.2">24/11/23</text>
<text x="157.4" y="281.2">Date</text>
<text x="178.9" y="279.1">Page 1 of 2</text>
<text x="98.5" y="284.8">(Traffic Engineering Practice)</text>
</g>
<g font-size="3.5" fill="#201e1e">
<text x="21.6" y="267.9">Department of Transport and Main Roads</text>
<text x="17.7" y="271.8">Infrastructure Management &amp; Delivery Division</text>
<text x="16.7" y="280.6">Designed</text>
<text x="42.7" y="280.6">Checked</text>
<text x="69.7" y="280.6">Scale</text>
<text x="16.9" y="284.8">RH 06/18</text>
<text x="43.3" y="284.9">JP 11/23</text>
<text x="69.7" y="285.2">Not to Scale</text>
</g>
</svg>
